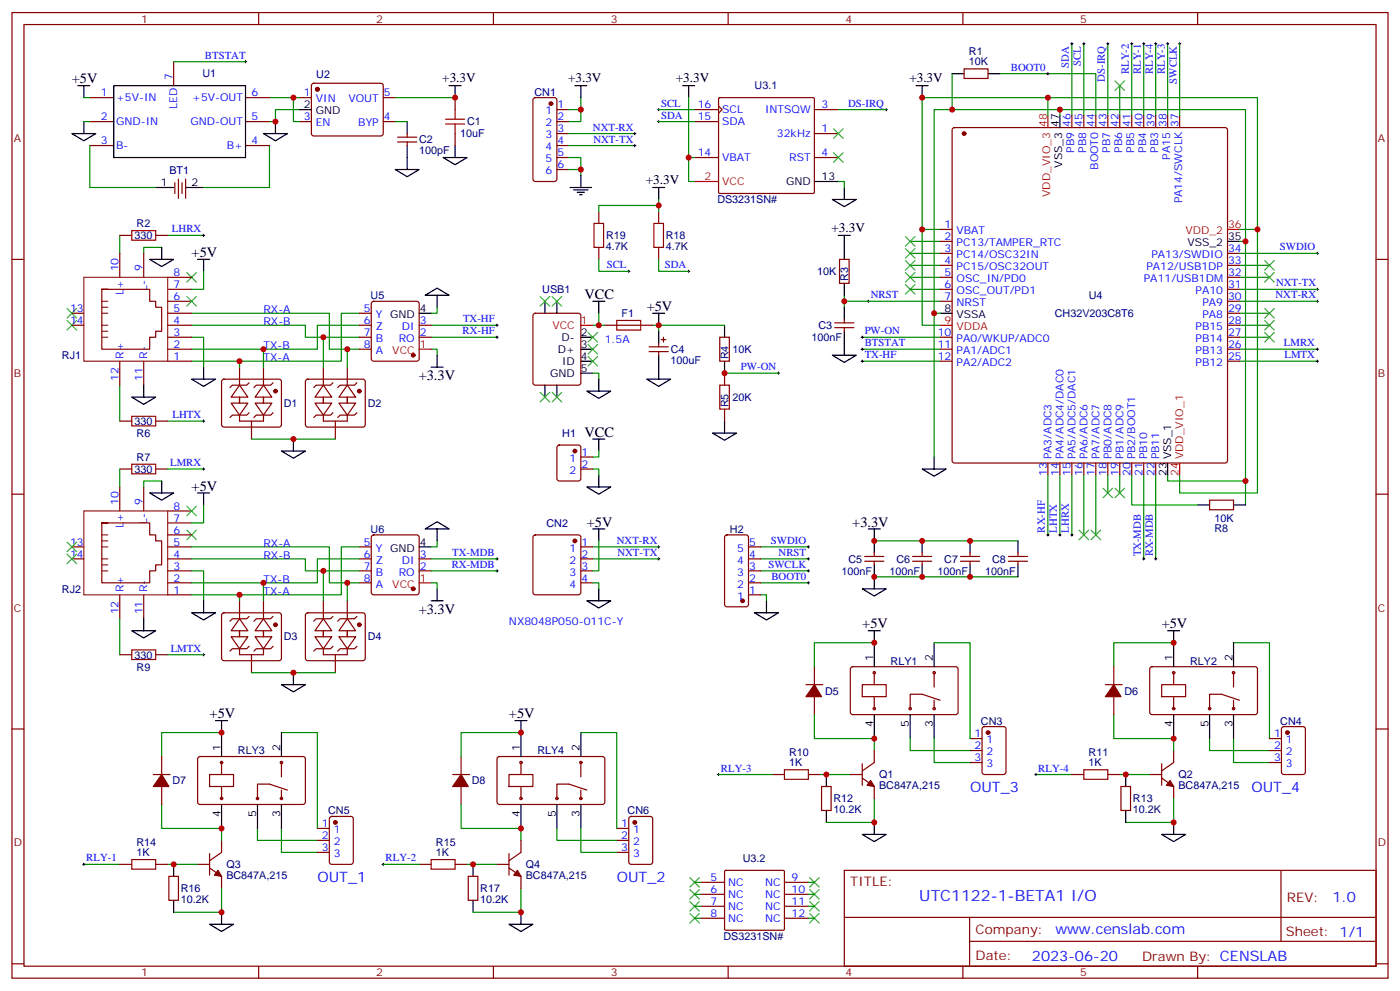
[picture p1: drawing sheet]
<svg xmlns="http://www.w3.org/2000/svg" width="412mm" height="292mm" viewBox="0 0 412 292" stroke-linecap="round" stroke-linejoin="round" font-family="sans-serif">
<g fill="none" stroke="#870000" stroke-width=".35">
<path d="M3.5 3.7h405.4v284.3h-405.4zM7.1 7.2h398.2v277.3h-398.2zM51.2 18.2v7M76.2 3.7v3.5M145.3 3.7v3.5M214.5 3.7v3.5M283.6 3.7v3.5M352.8 3.7v3.5M26.5 28.8h7M26.5 35.8h7M72.3 28.8h7.1M72.3 35.8h7.1"/>
<path d="M88.2 28.8h3.5M88.2 35.8h3.5M92 24.7l.4-.2h19.8l.5 .2 .2 .5-.1 14.4-.6 .4h-20l-.5-.7v-14.1zM112.9 28.8h3.5M112.9 35.8h3.5M119.9 39.3v1.1M134.1 28.8v3.5M134.1 39.3v3.6M157.2 29l.5-.2h5.6l.7 .4v23.5l-.4 .7h-5.9l-.7-.4v-23.5zM164 35.8h3.6M164 32.3h3.6M164 39.3h3.6"/>
<path d="M204.6 35.8h7.1M204.6 32.3h7.1M211.7 31.2l1 1.1-1 1M211.7 28.9l.3-.1h27.7l.2 .3-.1 27.7-.3 .2-27.7-.1-.1-.3zM239.9 32.3h7M239.9 39.3h7M280.7 37.8l.5-.2h79.7l.5 .2 .2 .5v97.3l-.2 .5-.5 .2h-79.7l-.5-.2-.2-.5v-97.3zM284 20.3h7v2.8h-7zM315.7 34v3.6M319.3 34v3.6M322.8 34v3.6M326.3 34v3.6"/>
<path d="M329.8 34v3.6M333.4 34v3.6M336.9 34v3.6M340.4 34v3.6M344 34v3.6M347.5 34v3.6M26.5 42.9h7M51.5 53.8v3.2M52.6 52.7v5.7M53.6 53.8v3.2M54.7 52.7v5.7M72.3 42.9h7.1"/>
<path d="M117.1 41.8h5.7M117.1 40.4h5.7M119.9 41.8v1.1M164 42.9h3.6M164 46.4h3.6M164 49.9h3.6M204.6 46.4h7.1M239.9 46.4h7M3.5 76.4h3.6M35.3 74.6v7.1M35.3 69.3h3.5M42.3 74.6v7.1"/>
<path d="M45.9 69.3h3.5M176.4 62.3v3.5M176.4 72.8v3.6M194 62.3v3.5M194 72.8v3.6M247.3 76.4h2.8v7h-2.8zM276.9 67.6h3.6M276.9 71.1h3.6M276.9 74.6h3.6M276.9 78.1h3.6M361.6 74.6h3.5M361.6 78.1h3.5"/>
<path d="M405.3 76.4h3.6M21.2 95.8h3.5M21.2 92.3h3.5M30 85.2v17.6h14.1v-3.5h1.8v-1.8h1.7v-7h-1.7v-1.8h-1.8v-3.5h-14.1h1.7M49.4 99.3h7M49.4 95.8h7M49.4 92.3h7M49.4 81.7h7M49.4 85.2h7M49.4 88.7h7M105.8 99.3h3.6M105.8 95.8h3.6"/>
<path d="M105.8 92.3h3.6M109.6 88.9l.5-.2h12.7l.5 .2 .2 .5v16.3l-.3 .5-.4 .2h-12.7l-.5-.3-.2-.4v-16.3zM123.5 99.3h3.5M123.5 95.8h3.5M157.2 92.5l.5-.2h12.7l.6 .4 .1 20-.5 .7h-12.9l-.7-.4v-20zM178.2 95.8h14.1M195.4 99.3v1.4M212 99.3h2.8v7.1h-2.8zM245.9 96.5h5.6M245.9 95.1h5.6M248.7 94v1.1M248.7 96.5v1"/>
<path d="M276.9 99.3h3.6M276.9 81.7h3.6M276.9 85.2h3.6M276.9 88.7h3.6M361.6 99.3h3.5M361.6 95.8h3.5M361.6 92.3h3.5M361.6 81.7h3.5M361.6 85.2h3.5M361.6 88.7h3.5M35.3 106.4v7M42.3 106.4v7"/>
<path d="M49.4 102.8h7M49.4 106.4h7M65.5 111.9l.5-.2h16.2l.5 .2 .2 .5v12.7l-.2 .5-.5 .2h-16.2l-.5-.3-.2-.4v-12.7zM68.1 118.7h4.9l-2.4 3.5zM70.6 113.4l2.4 3.5h-4.9zM70.6 108.1v5.3M70.6 116.9v1.8M75.1 118.7h5l-2.5 3.5zM77.6 113.4l2.5 3.5h-5zM77.6 108.1v5.3M77.6 116.9v1.8M90.2 111.9l.5-.2h16.2l.5 .2 .2 .5v12.7l-.2 .5-.5 .2h-16.2l-.5-.3-.2-.4v-12.7z"/>
<path d="M92.8 118.7h4.9l-2.5 3.5zM95.2 113.4l2.5 3.5h-4.9zM95.2 108.1v5.3M95.2 116.9v1.8M99.8 118.7h5l-2.5 3.5zM102.3 113.4l2.5 3.5h-5zM102.3 108.1v5.3M102.3 116.9v1.8M105.8 102.8h3.6M191.2 102.1h5.6M191.2 103.5h5.6M194 101.1v1"/>
<path d="M194 103.5v1.1M194.7 100h1.4M213.4 109.9v3.5M276.9 102.8h3.6M276.9 106.4h3.6M361.6 102.8h3.5M361.6 106.4h3.5M35.3 138.1h3.5M35.3 124h3.5M45.9 138.1h3.5M45.9 124h3.5M70.6 122.2v1.8"/>
<path d="M74.1 125.8v3.5M77.6 122.2v1.8M95.2 122.2v1.8M98.8 125.8v3.5M102.3 122.2v1.8M164.3 131.3l.4-.2h5.7l.6 .4 .1 9.4-.5 .7h-5.9l-.6-.4-.1-9.4zM171.1 138.1h3.5M171.1 134.6h3.5M213.4 120.5v3.5M308.7 136.3v3.6M312.2 136.3v3.6M315.7 136.3v3.6"/>
<path d="M319.3 136.3v3.6M322.8 136.3v3.6M326.3 136.3v3.6M329.8 136.3v3.6M333.4 136.3v3.6M336.9 136.3v3.6M340.4 136.3v3.6M3.5 145.5h3.6M30 154v17.6h14.1v-3.5h1.8v-1.8h1.7v-7h-1.7v-1.8h-1.8v-3.5h-14.1h1.7M35.3 143.4v7.1M42.3 143.4v7.1M49.4 150.5h7"/>
<path d="M49.4 154h7M49.4 157.5h7M109.6 157.7l.5-.2h12.7l.5 .2 .2 .5v16.2l-.3 .5-.4 .3h-12.7l-.5-.3-.2-.5v-16.2zM157.2 157.7l.5-.2h12.7l.5 .2 .2 .5v16.2l-.2 .5-.5 .3h-12.7l-.5-.3-.2-.5v-16.2zM213.7 157.7l.4-.2h5.7l.6 .4 .1 20.1-.5 .6-5.9 .1-.6-.5-.1-20zM356.3 147.3h7.1v2.8h-7.1zM405.3 145.5h3.6M21.2 161h3.5M21.2 164.6h3.5M35.3 175.2v7M42.3 175.2v7M49.4 161h7"/>
<path d="M49.4 175.2h7M49.4 171.6h7M49.4 168.1h7M49.4 164.6h7M70.6 176.9v5.3M77.6 176.9v5.3M95.2 176.9v5.3M102.3 176.9v5.3M105.8 161h3.6M105.8 171.6h3.6M105.8 168.1h3.6M105.8 164.6h3.6"/>
<path d="M123.5 168.1h3.5M123.5 164.6h3.5M171.1 161h3.5M171.1 171.6h3.5M171.1 168.1h3.5M171.1 164.6h3.5M220.5 161h3.5M220.5 175.2h3.5M220.5 171.6h3.5M220.5 168.1h3.5M220.5 164.6h3.5M254.7 165.3h5.6"/>
<path d="M254.7 163.9h5.6M257.5 162.8v1.1M257.5 165.3v1M268.8 165.3h5.7M268.8 163.9h5.7M271.6 162.8v1.1M271.6 165.3v1M282.9 165.3h5.7M282.9 163.9h5.7M285.8 162.8v1.1M285.8 165.3v1M297 165.3h5.7"/>
<path d="M297 163.9h5.7M299.9 162.8v1.1M299.9 165.3v1M35.3 192.8h3.5M45.9 192.8h3.5M65.5 180.7l.5-.3h16.2l.5 .3 .2 .5v12.7l-.2 .5-.5 .2h-16.2l-.5-.3-.2-.4v-12.7zM68.1 187.5h4.9l-2.4 3.5zM70.6 182.2l2.4 3.5h-4.9zM70.6 185.7v1.8M70.6 191v1.8M74.1 194.6v3.5M75.1 187.5h5l-2.5 3.5z"/>
<path d="M77.6 182.2l2.5 3.5h-5zM77.6 185.7v1.8M77.6 191v1.8M90.2 180.7l.5-.3h16.2l.5 .3 .2 .5v12.7l-.2 .5-.5 .2h-16.2l-.5-.3-.2-.4v-12.7zM92.8 187.5h4.9l-2.5 3.5zM95.2 182.2l2.5 3.5h-4.9zM95.2 185.7v1.8M95.2 191v1.8M98.8 194.6v3.5M99.8 187.5h5l-2.5 3.5zM102.3 182.2l2.5 3.5h-5zM102.3 185.7v1.8"/>
<path d="M102.3 191v1.8M239.9 196.3v5.3M250.7 196.5l.5-.2 30.6 .1 .4 .6v13l-.7 .4h-30.6l-.4-.7v-12.7zM257.5 198.1v3.5M275.2 198.1v4.2M328.1 196.3v5.3M338.9 196.5l.5-.2 30.6 .1 .4 .6v13l-.7 .4h-30.6l-.4-.7v-12.7zM345.7 198.1v3.5M363.4 198.1v4.2M3.5 214.7h3.6M237.4 201.6h5M239.9 205.1v5.3"/>
<path d="M254 201.6h7.1v3.5h-7.1zM257.5 205.1v3.6M275.2 206.2v2.5M276.9 206.2l-5.3-1.8h-3.5v4.3M285.8 217.5h3.5M289.5 214.2l.5-.2h5.6l.7 .4v13l-.4 .6-5.9 .1-.7-.5v-12.9zM325.6 201.6h5M328.1 205.1v5.3M342.2 201.6h7v3.5h-7zM345.7 205.1v3.6M363.4 206.2v2.5M365.1 206.2l-5.3-1.8h-3.5v4.3"/>
<path d="M373.9 217.5h3.6M377.7 214.2l.5-.2h5.6l.7 .4v13l-.4 .6-5.9 .1-.7-.5v-12.9zM405.3 214.7h3.6M45.2 228.1h4.9M47.6 222.8v5.3M47.6 231.6v5.3M58.4 223l.5-.2h30.6l.5 .7-.1 13-.6 .4-30.7-.1-.4-.6v-12.7zM61.7 228.1h7.1v3.5h-7.1zM65.3 224.5v3.6M65.3 231.6v3.5M82.9 224.5v4.3M82.9 232.7v2.4"/>
<path d="M84.7 232.7l-5.3-1.8h-3.6v4.2M133.3 228.1h5M135.8 222.8v5.3M135.8 231.6v5.3M146.6 223l.5-.2h30.6l.5 .7-.1 13-.7 .4-30.6-.1-.4-.6v-12.7zM149.9 228.1h7.1v3.5h-7.1zM153.5 224.5v3.6M153.5 231.6v3.5M171.1 224.5v4.3M171.1 232.7v2.4M172.9 232.7l-5.3-1.8h-3.6v4.2M227.5 228.1h3.6"/>
<path d="M238.1 228.1h3.6M242 231.6h2.8v7.1h-2.8zM250.5 228.1h3.5M254 229.1l3.5 2.5v3.5M254 224.9v6.3M257.5 221v3.5l-3.5 2.5M285.8 221h3.5M285.8 224.5h3.5M315.7 228.1h3.6M326.3 228.1h3.5M330.2 231.6h2.8v7.1h-2.8zM338.7 228.1h3.5"/>
<path d="M342.2 229.1l3.5 2.5v3.5M342.2 224.9v6.3M345.7 221v3.5l-3.5 2.5M373.9 221h3.6M373.9 224.5h3.6M35.3 254.5h3.5M45.9 254.5h3.5M49.7 258.1h2.9v7h-2.9zM58.2 254.5h3.5M61.7 255.6l3.6 2.5v3.5M61.7 251.4v6.3M65.3 247.5v3.5l-3.6 2.5"/>
<path d="M93.5 243.9h3.5M93.5 247.5h3.5M93.5 251h3.5M97.2 240.6l.5-.2h5.7l.6 .4 .1 13-.5 .7h-5.9l-.6-.4-.1-13zM123.5 254.5h3.5M134.1 254.5h3.5M137.9 258.1h2.9v7h-2.9zM146.4 254.5h3.5M149.9 255.6l3.6 2.5v3.5M149.9 251.4v6.3M153.5 247.5v3.5l-3.6 2.5M181.7 243.9h3.5"/>
<path d="M181.7 247.5h3.5M181.7 251h3.5M185.4 240.6l.5-.2h5.7l.6 .4 .1 13-.5 .7h-5.9l-.6-.4-.1-13zM206.4 259.8h7M213.5 256.5l.3-.2h17.1l.2 .3-.1 17.2-.3 .1h-17.1l-.2-.3zM231.1 259.8h7M248.7 256.3h156.6v28.2h-156.6zM377.3 256.3v20.9M206.4 263.3h7M206.4 266.9h7M206.4 270.4h7M231.1 263.3h7"/>
<path d="M231.1 266.9h7M231.1 270.4h7M248.7 270.1h156.5M285.6 277.2h119.6M285.6 270.1v14.2M3.5 283.8h3.6M76.2 284.5v3.5M145.3 284.5v3.5M214.5 284.5v3.5M283.6 284.5v3.5M352.8 284.5v3.5M405.3 283.8h3.6"/>
<circle cx="257.5" cy="198.1" r=".35"/>
<circle cx="275.2" cy="198.1" r=".35"/>
<circle cx="345.7" cy="198.1" r=".35"/>
<circle cx="363.4" cy="198.1" r=".35"/>
<circle cx="257.5" cy="208.7" r=".35"/>
<circle cx="268.1" cy="208.7" r=".35"/>
<circle cx="275.2" cy="208.7" r=".35"/>
<circle cx="345.7" cy="208.7" r=".35"/>
<circle cx="356.3" cy="208.7" r=".35"/>
<circle cx="363.4" cy="208.7" r=".35"/>
<circle cx="65.3" cy="235.1" r=".35"/>
<circle cx="65.3" cy="224.5" r=".35"/>
<circle cx="75.8" cy="235.1" r=".35"/>
<circle cx="82.9" cy="224.5" r=".35"/>
<circle cx="82.9" cy="235.1" r=".35"/>
<circle cx="153.5" cy="235.1" r=".35"/>
<circle cx="153.5" cy="224.5" r=".35"/>
<circle cx="164" cy="235.1" r=".35"/>
<circle cx="171.1" cy="224.5" r=".35"/>
<circle cx="171.1" cy="235.1" r=".35"/>
</g>
<g fill="none" stroke="#3c3" stroke-width=".35">
<path d="M245.5 37.9l2.9 2.8M248.4 37.9l-2.9 2.8M328.4 23.8l2.9 2.8M331.3 23.8l-2.9 2.8M245.5 45l2.9 2.8M248.4 45l-2.9 2.8M266.7 76.7l2.8 2.9M266.7 73.2l2.8 2.8M266.7 69.7l2.8 2.8M269.5 76.7l-2.8 2.9M269.5 73.2l-2.8 2.8M269.5 69.7l-2.8 2.8"/>
<path d="M372.5 76.7l2.9 2.9M375.4 76.7l-2.9 2.9M19.8 94.4l2.8 2.8M19.8 90.8l2.8 2.9M22.6 94.4l-2.8 2.8M22.6 90.8l-2.8 2.9M55 80.3l2.9 2.8M55 87.3l2.9 2.8M57.9 80.3l-2.9 2.8M57.9 87.3l-2.9 2.8M159.1 87.3l2.8 2.8M161.9 87.3l-2.8 2.8"/>
<path d="M162.6 87.3l2.9 2.8M165.5 87.3l-2.9 2.8M173.2 97.9l2.8 2.8M176 97.9l-2.8 2.8M266.7 80.3l2.8 2.8M266.7 83.8l2.8 2.8M269.5 80.3l-2.8 2.8M269.5 83.8l-2.8 2.8M372.5 90.8l2.9 2.9M372.5 80.3l2.9 2.8M372.5 94.4l2.9 2.8M372.5 97.9l2.9 2.8"/>
<path d="M375.4 90.8l-2.9 2.9M375.4 80.3l-2.9 2.8M375.4 94.4l-2.9 2.8M375.4 97.9l-2.9 2.8M159.1 115.5l2.8 2.9M161.9 115.5l-2.8 2.9M162.6 115.5l2.9 2.9M165.5 115.5l-2.9 2.9M173.2 101.4l2.8 2.8M173.2 105l2.8 2.8M176 101.4l-2.8 2.8M176 105l-2.8 2.8"/>
<path d="M19.8 159.6l2.8 2.9M22.6 159.6l-2.8 2.9M55 156.1l2.9 2.8M55 149l2.9 2.9M57.9 156.1l-2.9 2.8M57.9 149l-2.9 2.9M317.9 156.1l2.8 2.8M320.7 156.1l-2.8 2.8M321.4 156.1l2.8 2.8M324.2 156.1l-2.8 2.8M324.9 143.8l2.8 2.8M327.7 143.8l-2.8 2.8"/>
<path d="M328.4 143.8l2.9 2.8M331.3 143.8l-2.9 2.8M19.8 163.2l2.8 2.8M22.6 163.2l-2.8 2.8M203.2 258.4l2.8 2.8M206 258.4l-2.8 2.8M238.5 258.4l2.8 2.8M241.3 258.4l-2.8 2.8M203.2 261.9l2.8 2.9M203.2 265.5l2.8 2.8M203.2 269l2.8 2.8M206 269l-2.8 2.8"/>
<path d="M206 261.9l-2.8 2.9M206 265.5l-2.8 2.8M238.5 269l2.8 2.8M238.5 265.5l2.8 2.8M238.5 261.9l2.8 2.9M241.3 269l-2.8 2.8M241.3 265.5l-2.8 2.8M241.3 261.9l-2.8 2.9"/>
</g>
<g fill="none" stroke="#8c2424" stroke-width=".35">
<path d="M24.7 81.7h24.7v24.7h-24.7zM30 88.7h1.7M30 90.5h1.7M30 92.3h1.7M30 95.8h1.7M30 97.5h1.7M30 99.3h1.7M24.7 150.5h24.7v24.7h-24.7zM30 157.5h1.7M30 159.3h1.7M30 161h1.7M30 164.6h1.7"/>
<path d="M30 166.3h1.7M30 168.1h1.7"/>
</g>
<g fill="none" stroke="#008700" stroke-width=".35">
<path d="M51.2 18.2h21.1M315.7 12.9v21.1M319.3 12.9v21.1M326.3 12.9v21.1M333.4 12.9v21.1M336.9 12.9v21.1M340.4 12.9v21.1M344 12.9v21.1M347.5 12.9v21.1M24.7 28.8h1.8M24.7 35.8h1.8M79.4 28.8h7"/>
<path d="M88.2 32.3h-7.1v3.5h-1.7M88.2 28.8h-1.8v7h1.8M116.4 28.8h17.7M116.4 35.8h3.5M167.6 39.3h19.4M171.1 32.3v3.5h-3.5M171.1 28.8v3.5h-3.5M194 35.8h10.6M194 32.3h10.6M202.8 28.8v24.6h1.8M246.9 32.3h14.2M280.5 21.7v10.6"/>
<path d="M294.6 21.7h28.2v12.3M308.7 34v-5.2h-37.1v67h5.3M308.7 28.8h61.7v38.8h-5.3M312.2 34v-1.7h-37v60h1.7M312.2 32.3h54.7v38.8h-1.8M329.8 25.2v8.8M26.5 42.9v12.3h19.4M79.4 42.9v12.3h-19.4M167.6 46.4h3.5v5.3M167.6 49.9h3.5M167.6 42.9h19.4M194 58.7v3.6"/>
<path d="M202.8 46.4h1.8M246.9 53.4h1.8v1.8M35.3 69.3v5.3M47.6 72.8h-5.3v1.8M49.4 69.3h10.6M60 79.9v5.3h-3.6M176.4 76.4v3.5h8.8M194 76.4v3.5h8.8M194 60.5h-17.6v1.8M268.1 78.1h8.8M268.1 74.6h8.8M268.1 71.1h8.8"/>
<path d="M271.6 67.6h5.3M365.1 78.1h8.8M365.1 74.6h23M366.9 71.1v70.5h-22.9v-1.7M370.4 67.6v77.6h-22.9v-5.3M56.4 92.3h40.6v10.5h8.8M56.4 95.8h33.6v3.5h15.8M56.4 99.3h3.6v8.8M95.2 99.3v8.8M105.8 95.8h-12.3v7h-37.1M105.8 92.3h-5.3v14.1h-44.1M127 99.3h19.4"/>
<path d="M127 95.8h19.4M128.8 90.5v1.8h-1.8M174.6 95.8h3.6M176.4 92.3v3.5M192.3 95.8h1.7v1.7M194 95.8h19.4M248.7 87v3.5M248.7 88.7h28.2M254 99.3h22.9M268.1 81.7h8.8M268.1 85.2h8.8M275.2 92.3v42.3"/>
<path d="M365.1 99.3h8.8M365.1 95.8h8.8M365.1 81.7h8.8M365.1 92.3h8.8M365.1 88.7h23M365.1 85.2h23M35.3 113.4v10.6M70.6 106.4v1.7M77.6 102.8v5.3M102.3 102.8v5.3M127 102.8h1.8v1.8M174.6 109.9h1.8v1.8"/>
<path d="M213.4 109.9h15.9M254 106.4h22.9M254 102.8h22.9M365.1 106.4h23M365.1 102.8h23M35.3 138.1v5.3M49.4 138.1h10.6M49.4 124h10.6M74.1 129.3h24.7M174.6 138.1h1.8v1.8M176.4 132.8v1.8h-1.8M308.7 139.9v17.6"/>
<path d="M312.2 139.9v17.6M315.7 139.9v17.6M319.3 139.9v17.6M322.8 139.9v17.6M326.3 139.9v5.3M329.8 139.9v5.3M333.4 139.9v8.8h19.4M336.9 139.9v24.7M340.4 139.9v24.7M47.6 141.6h-5.3v1.8M60 148.7v5.3h-3.6M128.8 159.3v1.7h-1.8"/>
<path d="M176.4 159.3v8.8h-1.8M257.5 159.3h42.4M366.9 141.6v7.1M56.4 168.1h3.6v8.8M56.4 164.6h33.6v3.5h15.8M56.4 161h40.6v10.6h8.8M70.6 175.2v1.7M77.6 171.6v5.3M95.2 168.1v8.8M102.3 171.6v5.3M105.8 161h-5.3v14.2h-44.1M105.8 164.6h-12.3v7h-37.1"/>
<path d="M127 171.6h1.8v1.8M127 164.6h19.4M127 168.1h19.4M174.6 171.6h1.8v1.8M174.6 164.6h19.4M174.6 161h19.4M224 175.2h1.8v1.7M224 164.6h14.1M224 168.1h14.1M224 161h14.1M224 171.6h14.1M257.5 169.9h42.4"/>
<path d="M35.3 182.2v10.6M49.4 192.8h10.6M74.1 198.1h24.7M257.5 189.3h-17.6v7M275.2 189.3h10.6v28.2M345.7 189.3h-17.6v7M363.4 189.3h10.5v28.2M65.3 215.7h-17.7v7.1M82.9 215.7h10.6v28.2M153.5 215.7h-17.7v7.1M171.1 215.7h10.6v28.2M239.9 210.4v7.1h17.6v3.5"/>
<path d="M268.1 217.5v3.5h17.7M275.2 217.5v7h10.6M328.1 210.4v7.1h17.6v3.5M356.3 217.5v3.5h17.6M363.4 217.5v7h10.5M47.6 236.9v7h17.7v3.6M135.8 236.9v7h17.7v3.6M211.7 228.1h15.8M241.7 228.1h8.8M257.5 235.1v7.1h-14.1M305.2 228.1h10.5M329.8 228.1h8.9"/>
<path d="M345.7 235.1v7.1h-14.1M24.7 254.5h10.6M49.4 254.5h8.8M75.8 243.9v3.6h17.7M82.9 243.9v7.1h10.6M112.9 254.5h10.6M137.6 254.5h8.8M164 243.9v3.6h17.7M171.1 243.9v7.1h10.6M204.6 259.8h1.8M238.1 259.8h1.8M65.3 261.6v7h-14.1"/>
<path d="M153.5 261.6v7h-14.2M204.6 263.3h1.8M204.6 266.9h1.8M204.6 270.4h1.8M238.1 263.3h1.8M238.1 266.9h1.8M238.1 270.4h1.8"/>
</g>
<g fill="none" stroke="#a10000" stroke-width=".35">
<path d="M131.2 35.1h5.7M131.2 36.5h5.7M134.1 32.3v2.8M134.1 36.5v2.8M38.8 67.9h7.1v2.8h-7.1zM175 65.8h2.8v7h-2.8zM192.6 65.8h2.8v7h-2.8zM181.7 94.4h7v2.8h-7zM212 113.4h2.8v7.1h-2.8zM38.8 136.7h7.1v2.8h-7.1zM38.8 122.6h7.1v2.8h-7.1zM38.8 191.4h7.1v2.8h-7.1z"/>
<path d="M231.1 226.7h7v2.8h-7zM319.3 226.7h7v2.8h-7zM38.8 253.1h7.1v2.8h-7.1zM127 253.1h7.1v2.8h-7.1z"/>
</g>
<g fill="none" stroke="#000" stroke-width=".29">
<path d="M72 18.2h.7M72.3 17.8v.7M315.4 12.9h.7M315.7 12.5v.7M318.9 12.9h.7M319.3 12.5v.7M326 12.9h.7M326.3 12.5v.7M333 12.9h.7M333.4 12.5v.7M336.5 12.9h.8M336.9 12.5v.7"/>
<path d="M340.1 12.9h.7M340.4 12.5v.7M343.6 12.9h.7M344 12.5v.7M347.1 12.9h.7M347.5 12.5v.7M186.6 39.3h.7M187 39v.7M193.7 35.8h.7M193.7 32.3h.7M194 31.9v.7M194 35.5v.7"/>
<path d="M260.7 32.3h.7M261.1 31.9v.7M308.3 21.7h.7M308.7 21.3v.7M186.6 42.9h.7M187 42.5v.7M59.6 69.3h.7M60 69v.7M184.9 79.9h.7M185.2 79.6v.7M202.5 79.9h.7M202.8 79.6v.7"/>
<path d="M387.7 74.6h.7M388.1 74.3v.7M146 99.3h.8M146 95.8h.8M146.4 95.4v.7M146.4 99v.7M253.6 99.3h.8M254 99v.7M255.4 88.7h.7M255.8 88.4v.7M387.7 88.7h.7M387.7 85.2h.7"/>
<path d="M388.1 84.8v.7M388.1 88.4v.7M229 109.9h.7M229.3 109.5v.7M253.6 106.4h.8M253.6 102.8h.8M254 102.5v.7M254 106v.7M387.7 106.4h.7M387.7 102.8h.7M388.1 102.5v.7M388.1 106v.7"/>
<path d="M59.6 124h.7M59.6 138.1h.7M60 123.6v.8M60 137.8v.7M308.3 157.5h.7M308.7 157.2v.7M311.9 157.5h.7M312.2 157.2v.7M315.4 157.5h.7M315.7 157.2v.7M146 164.6h.8M146 168.1h.8"/>
<path d="M146.4 164.2v.7M146.4 167.7v.8M193.7 164.6h.7M193.7 161h.7M194 160.7v.7M194 164.2v.7M237.8 164.6h.7M237.8 168.1h.7M237.8 161h.7M237.8 171.6h.7M238.1 160.7v.7M238.1 164.2v.7"/>
<path d="M238.1 167.7v.8M238.1 171.3v.7M336.5 164.6h.8M336.9 164.2v.7M340.1 164.6h.7M340.4 164.2v.7M59.6 192.8h.7M60 192.4v.7M211.3 228.1h.7M211.7 227.7v.7M304.8 228.1h.7M305.2 227.7v.7"/>
<path d="M24.3 254.5h.7M24.7 254.2v.7M112.5 254.5h.7M112.9 254.2v.7"/>
</g>
<g fill="none" stroke="#000" stroke-width=".35">
<path d="M21.2 39.3h7l-3.5 2.2zM22.9 25.2h3.6M24.7 25.2v3.6M24.7 35.8v3.5M33.5 25.2h38.8v21.2h-38.8zM77.6 39.3h7.1l-3.6 2.2zM81.1 35.8v3.5M88.2 32.3h3.5M119.9 35.8v3.5M132.3 25.2h3.5M134.1 25.2v3.6M169.3 25.2h3.6"/>
<path d="M171.1 25.2v3.6M201.1 25.2h3.5M202.8 25.2v3.6M269.9 25.2h3.5M271.6 25.2v3.6M280.5 21.7h3.5M291 21.7h3.6M312.2 34v3.6M45.9 55.2h5.3M54.7 55.2h5.3M116.4 49.9h7.1l-3.6 2.1zM119.9 42.9v7"/>
<path d="M130.5 46.4h7.1l-3.5 2.1zM134.1 42.9v3.5M167.9 55.2h6.4M169 55.9h4.2M170 56.6h2.2M170.7 57.3h.7M171.1 51.7v3.5M192.3 55.2h3.5M194 55.2v3.5M239.9 53.4h7M245.2 58.7h7l-3.5 2.2zM248.7 55.2v3.5"/>
<path d="M44.1 76.4h7.1l-3.6 2.1zM47.6 72.8v3.6M58.2 76.4h3.5M60 76.4v3.5M246.9 69.3h3.6M248.7 69.3v7.1M361.6 71.1h3.5M123.5 92.3h3.5M125.2 87l3.6-2.2 3.5 2.2zM128.8 87v3.5M160.5 88.7v3.6M164 88.7v3.6"/>
<path d="M171.1 99.3h3.5M174.6 88.7h3.6M176.4 88.7v3.6M192.3 92.3h3.5M194 92.3v3.5M194 97.5v3.6M213.4 95.8v3.5M248.7 83.4v3.6M248.7 90.5v3.5M248.7 97.5v7.1M276.9 92.3h3.6M38.8 116.9h7.1l-3.6 2.2z"/>
<path d="M42.3 113.4v3.5M56.4 111.7h7.1l-3.5 2.1zM60 108.1v3.6M127 108.1h3.5M128.8 104.6v3.5M160.5 113.4v3.5M164 113.4v3.5M171.1 102.8h3.5M171.1 106.4h3.5M171.1 109.9h3.5M172.9 115.2h7l-3.5 2.1zM176.4 111.7v3.5"/>
<path d="M190.5 111.7h7.1l-3.6 2.1zM194 104.6v7.1M213.4 106.4v3.5M245.2 104.6h7l-3.5 2.1zM82.9 132.8h7.1l-3.6 2.1zM86.4 129.3v3.5M174.6 129.3h3.6M176.4 129.3v3.5M176.4 139.9v3.5M209.9 127.5h7.1l-3.6 2.1zM213.4 124v3.5M271.6 138.1h7.1l-3.5 2.1z"/>
<path d="M275.2 134.6v3.5M344 136.3v3.6M44.1 145.2h7.1l-3.6 2.1zM47.6 141.6v3.6M58.2 145.2h3.5M60 145.2v3.5M125.2 155.8l3.6-2.2 3.5 2.2zM128.8 155.8v3.5M172.9 143.4h7l-3.5 2.1zM174.6 155.8h3.6M176.4 155.8v3.5M255.8 155.8h3.5"/>
<path d="M257.5 155.8v7M271.6 159.3v3.5M285.8 159.3v3.5M299.9 159.3v3.5M352.8 148.7h3.5M363.4 148.7h3.5M60 176.9v3.5M123.5 161h3.5M127 176.9h3.5M128.8 173.4v3.5M172.9 176.9h7l-3.5 2.1zM176.4 173.4v3.5"/>
<path d="M225.8 176.9v3.5M254 173.4h7.1l-3.6 2.1zM257.5 166.3v7.1M271.6 166.3v3.6M285.8 166.3v3.6M299.9 166.3v3.6M38.8 185.7h7.1l-3.6 2.2zM42.3 182.2v3.5M56.4 180.4h7.1l-3.5 2.2zM86.4 198.1v3.5M222.2 180.4h7.1l-3.5 2.2zM255.8 185.7h3.5"/>
<path d="M257.5 185.7v10.6M275.2 189.3v7M344 185.7h3.5M345.7 185.7v10.6M363.4 189.3v7M63.5 212.2h3.5M65.3 212.2v10.6M82.9 201.6h7.1l-3.6 2.1zM82.9 215.7v7.1M151.7 212.2h3.5M153.5 212.2v10.6M171.1 215.7v7.1"/>
<path d="M257.5 210.4v7.1M268.1 210.4v7.1M275.2 210.4v7.1M345.7 210.4v7.1M356.3 210.4v7.1M363.4 210.4v7.1M65.3 236.9v7M75.8 236.9v7M82.9 236.9v7M153.5 236.9v7M164 236.9v7M171.1 236.9v7"/>
<path d="M243.4 228.1v3.5M243.4 238.7v3.5M331.6 228.1v3.5M331.6 238.7v3.5M51.2 254.5v3.6M139.3 254.5v3.6M254 245.7h7.1l-3.6 2.1zM257.5 242.2v3.5M342.2 245.7h7l-3.5 2.1zM345.7 242.2v3.5M51.2 265.1v3.5M61.7 272.2h7.1l-3.5 2.1z"/>
<path d="M65.3 268.6v3.6M139.3 265.1v3.5M149.9 272.2h7.1l-3.5 2.1zM153.5 268.6v3.6"/>
</g>
<g fill="#870000" stroke="#870000" stroke-width=".35">
<path d="M64.2 256.3l1.1 1.8-2.2-.4z"/>
<path d="M47.6 228.1l2.1 3.5h-4.5z"/>
<path d="M135.8 228.1l2.1 3.5h-4.6z"/>
<path d="M152.4 256.3l1.1 1.8-2.2-.4z"/>
<path d="M344.7 229.8l1 1.8-2.1-.4z"/>
<path d="M328.1 201.6l2.1 3.5h-4.6z"/>
<path d="M239.9 201.6l2.1 3.5h-4.6z"/>
<path d="M256.5 229.8l1 1.8-2.1-.4z"/>
<circle cx="121.7" cy="173.4" r=".53"/>
<circle cx="121.7" cy="104.6" r=".53"/>
<circle cx="98.8" cy="242.2" r=".53"/>
<circle cx="187" cy="242.2" r=".53"/>
<circle cx="379.2" cy="215.7" r=".53"/>
<circle cx="291" cy="215.7" r=".53"/>
<circle cx="284" cy="39.3" r=".53"/>
<circle cx="169.3" cy="159.3" r=".53"/>
<circle cx="105.8" cy="184" r=".53"/>
<circle cx="81.1" cy="184" r=".53"/>
<circle cx="105.8" cy="115.2" r=".53"/>
<circle cx="81.1" cy="115.2" r=".53"/>
<circle cx="93.5" cy="26.3" r=".53"/>
<circle cx="218.7" cy="176.9" r=".53"/>
<circle cx="162.3" cy="30.5" r=".53"/>
<circle cx="169.3" cy="132.8" r=".53"/>
</g>
<path d="M308.7 34v3.6M204.6 53.4h7.1M361.6 67.6h3.5M171.1 95.8h3.5M276.9 95.8h3.6M123.5 102.8h3.5M347.5 136.3v3.6M123.5 171.6h3.5" fill="none" stroke="#f00" stroke-width=".35"/>
<g fill="none" stroke="#800000" stroke-width=".35">
<path d="M73.4 112.7l-.7 .7h-4.3l-.7 .7M80.4 112.7l-.7 .7h-4.2l-.7 .7M98.1 112.7l-.7 .7h-4.3l-.7 .7M105.1 112.7l-.7 .7h-4.2l-.7 .7M70.6 124h7M73.4 121.5l-.7 .7h-4.3l-.7 .7M74.1 124v1.8M80.4 121.5l-.7 .7h-4.2l-.7 .7M95.2 124h7.1M98.1 121.5l-.7 .7h-4.3l-.7 .7M98.8 124v1.8M105.1 121.5l-.7 .7h-4.2l-.7 .7"/>
<path d="M70.6 192.8h7M73.4 190.3l-.7 .7h-4.3l-.7 .7M73.4 181.5l-.7 .7h-4.3l-.7 .7M74.1 192.8v1.8M80.4 190.3l-.7 .7h-4.2l-.7 .7M80.4 181.5l-.7 .7h-4.2l-.7 .7M95.2 192.8h7.1M98.1 190.3l-.7 .7h-4.3l-.7 .7M98.1 181.5l-.7 .7h-4.3l-.7 .7M98.8 192.8v1.8M105.1 190.3l-.7 .7h-4.2l-.7 .7M105.1 181.5l-.7 .7h-4.2l-.7 .7"/>
</g>
<g fill="#c00">
<circle cx="51.2" cy="254.5" r=".88"/>
<circle cx="65.3" cy="243.9" r=".88"/>
<circle cx="65.3" cy="215.7" r=".88"/>
<circle cx="153.5" cy="215.7" r=".88"/>
<circle cx="153.5" cy="243.9" r=".88"/>
<circle cx="139.3" cy="254.5" r=".88"/>
<circle cx="331.6" cy="228.1" r=".88"/>
<circle cx="345.7" cy="217.5" r=".88"/>
<circle cx="345.7" cy="189.3" r=".88"/>
<circle cx="257.5" cy="189.3" r=".88"/>
<circle cx="257.5" cy="217.5" r=".88"/>
<circle cx="243.4" cy="228.1" r=".88"/>
<circle cx="271.6" cy="67.6" r=".88"/>
<circle cx="366.9" cy="141.6" r=".88"/>
<circle cx="366.9" cy="71.1" r=".88"/>
<circle cx="271.6" cy="28.8" r=".88"/>
<circle cx="312.2" cy="32.3" r=".88"/>
<circle cx="308.7" cy="28.8" r=".88"/>
<circle cx="370.4" cy="67.6" r=".88"/>
<circle cx="275.2" cy="92.3" r=".88"/>
<circle cx="248.7" cy="88.7" r=".88"/>
<circle cx="285.8" cy="159.3" r=".88"/>
<circle cx="271.6" cy="159.3" r=".88"/>
<circle cx="285.8" cy="169.9" r=".88"/>
<circle cx="271.6" cy="169.9" r=".88"/>
<circle cx="257.5" cy="169.9" r=".88"/>
<circle cx="194" cy="95.8" r=".88"/>
<circle cx="257.5" cy="159.3" r=".88"/>
<circle cx="213.4" cy="109.9" r=".88"/>
<circle cx="95.3" cy="168.1" r=".88"/>
<circle cx="102.3" cy="171.6" r=".88"/>
<circle cx="86.4" cy="198.1" r=".88"/>
<circle cx="345.7" cy="242.2" r=".88"/>
<circle cx="257.5" cy="242.2" r=".88"/>
<circle cx="153.5" cy="268.6" r=".88"/>
<circle cx="65.3" cy="268.6" r=".88"/>
<circle cx="95.3" cy="99.3" r=".88"/>
<circle cx="102.3" cy="102.8" r=".88"/>
<circle cx="86.4" cy="129.3" r=".88"/>
<circle cx="81.1" cy="35.8" r=".88"/>
<circle cx="86.4" cy="28.8" r=".88"/>
<circle cx="134.1" cy="28.8" r=".88"/>
<circle cx="70.6" cy="175.2" r=".88"/>
<circle cx="77.6" cy="171.6" r=".88"/>
<circle cx="77.6" cy="102.8" r=".88"/>
<circle cx="70.6" cy="106.4" r=".88"/>
<circle cx="171.1" cy="32.3" r=".88"/>
<circle cx="171.1" cy="49.9" r=".88"/>
<circle cx="176.4" cy="95.8" r=".88"/>
<circle cx="280.5" cy="32.3" r=".88"/>
<circle cx="202.8" cy="46.4" r=".88"/>
<circle cx="194" cy="60.5" r=".88"/>
</g>
<text font-size="4.6" fill="#00f" x="270.8" y="265.3">UTC1122-1-BETA1 I/O</text>
<g font-size="4.2">
<text x="21.2" y="24.5">+5V</text>
<text x="56.4" y="75.7">+5V</text>
<text x="172.2" y="88">VCC</text>
<text x="190.5" y="91.5">+5V</text>
<text x="123.3" y="112">+3.3V</text>
<text x="172.2" y="128.6">VCC</text>
<text x="56.4" y="144.5">+5V</text>
<text x="172.9" y="155">+5V</text>
<text x="251.1" y="155">+3.3V</text>
<text x="123.3" y="180.8">+3.3V</text>
<text x="254" y="185">+5V</text>
<text x="342.2" y="185">+5V</text>
<text x="61.7" y="211.5">+5V</text>
<text x="149.9" y="211.5">+5V</text>
</g>
<g font-size="4.2" fill="#00f">
<text x="285.8" y="233.4">OUT_3</text>
<text x="368.7" y="233.4">OUT_4</text>
<text x="93.5" y="259.8">OUT_1</text>
<text x="181.7" y="259.8">OUT_2</text>
<text x="392.5" y="265.6">1.0</text>
<text x="310.9" y="275.1">www.censlab.com</text>
<text x="304" y="282.9">2023-06-20</text>
</g>
<g font-size="3.9">
<text x="130.3" y="24.1">+3.3V</text>
<text x="167.3" y="24.1">+3.3V</text>
<text x="199.1" y="24.1">+3.3V</text>
<text x="267.9" y="24.1">+3.3V</text>
<text x="190.3" y="54.1">+3.3V</text>
<text x="244.9" y="68.2">+3.3V</text>
</g>
<g font-size="3.9" fill="#800">
<text x="250.5" y="260.9">TITLE:</text>
<text x="379.1" y="265.6">REV:</text>
<text x="287.4" y="275.1">Company:</text>
<text x="378.7" y="275.7">Sheet: 1/1</text>
<text x="287.4" y="282.8">Date:</text>
<text x="336.4" y="282.8">Drawn By: CENSLAB</text>
</g>
<g font-size="3.2" fill="#800">
<text x="41.6" y="6.7">1</text>
<text x="110.8" y="6.7">2</text>
<text x="179.9" y="6.7">3</text>
<text x="249.1" y="6.7">4</text>
<text x="318.2" y="6.7">5</text>
<text x="4.1" y="41.8">A</text>
<text x="405.9" y="41.8">A</text>
<text x="4.1" y="110.9">B</text>
<text x="405.9" y="110.9">B</text>
<text x="4.1" y="180.1">C</text>
<text x="405.9" y="180.1">C</text>
<text x="4.1" y="249.2">D</text>
<text x="405.9" y="249.2">D</text>
<text x="41.6" y="287.5">1</text>
<text x="110.8" y="287.5">2</text>
<text x="179.9" y="287.5">3</text>
<text x="249.1" y="287.5">4</text>
<text x="318.2" y="287.5">5</text>
</g>
<g font-size="3.2" fill="#00f">
<text x="60.4" y="17.3">BTSTAT</text>
<text x="50.8" y="23.5" transform="rotate(-90 50.8 23.5)">7</text>
<text x="297.8" y="20.8">BOOT0</text>
<text x="314.9" y="19.9" transform="rotate(-90 314.9 19.9)">SDA</text>
<text x="318.4" y="19.4" transform="rotate(-90 318.4 19.4)">SCL</text>
<text x="332.5" y="21.8" transform="rotate(-90 332.5 21.8)">RLY-2</text>
<text x="336" y="21.8" transform="rotate(-90 336 21.8)">RLY-1</text>
<text x="339.5" y="21.8" transform="rotate(-90 339.5 21.8)">RLY-4</text>
<text x="343.1" y="21.8" transform="rotate(-90 343.1 21.8)">RLY-3</text>
<text x="29.7" y="28.4">1</text>
<text x="34.2" y="29.8">+5V-IN</text>
<text x="56.6" y="29.8">+5V-OUT</text>
<text x="74.1" y="28.4">6</text>
<text x="89.5" y="28.4">1</text>
<text x="113.1" y="28.4">5</text>
<text x="325.4" y="24.1" transform="rotate(-90 325.4 24.1)">DS-IRQ</text>
<text x="346.6" y="24.6" transform="rotate(-90 346.6 24.6)">SWCLK</text>
<text x="29.7" y="35.5">2</text>
<text x="52.2" y="32.1" transform="rotate(-90 52.2 32.1)">LED</text>
<text x="74.1" y="35.5">5</text>
<text x="89.5" y="35.5">3</text>
<text x="93" y="30.2">VIN</text>
<text x="102.6" y="30.2">VOUT</text>
<text x="113.1" y="35.5">4</text>
<text x="160.7" y="33.7">1</text>
<text x="164.2" y="31.9">1</text>
<text x="164.2" y="35.5">2</text>
<text x="194.7" y="34.9">SDA</text>
<text x="194.7" y="31.4">SCL</text>
<text x="205.5" y="35.5">15</text>
<text x="205.5" y="31.9">16</text>
<text x="212.7" y="33.3">SCL</text>
<text x="225.4" y="33.3">INTSQW</text>
<text x="242" y="31.9">3</text>
<text x="249.8" y="31.4">DS-IRQ</text>
<text x="34.2" y="36.9">GND-IN</text>
<text x="56.1" y="36.9">GND-OUT</text>
<text x="93" y="37.2">EN</text>
<text x="105.5" y="37.2">BYP</text>
<text x="160.7" y="37.2">2</text>
<text x="160.7" y="40.7">3</text>
<text x="164.2" y="39">3</text>
<text x="174.6" y="38.5">NXT-RX</text>
<text x="174.8" y="42">NXT-TX</text>
<text x="212.7" y="36.9">SDA</text>
<text x="228.9" y="40.4">32kHz</text>
<text x="242" y="39">1</text>
<text x="315.4" y="37.4" transform="rotate(-90 315.4 37.4)">46</text>
<text x="318.9" y="37.4" transform="rotate(-90 318.9 37.4)">45</text>
<text x="322.4" y="37.4" transform="rotate(-90 322.4 37.4)">44</text>
<text x="326" y="37.4" transform="rotate(-90 326 37.4)">43</text>
<text x="329.5" y="37.4" transform="rotate(-90 329.5 37.4)">42</text>
<text x="333" y="37.4" transform="rotate(-90 333 37.4)">41</text>
<text x="336.5" y="37.4" transform="rotate(-90 336.5 37.4)">40</text>
<text x="340.1" y="37.4" transform="rotate(-90 340.1 37.4)">39</text>
<text x="343.6" y="37.4" transform="rotate(-90 343.6 37.4)">38</text>
<text x="347.1" y="37.4" transform="rotate(-90 347.1 37.4)">37</text>
<text x="29.7" y="42.5">3</text>
<text x="34.2" y="43.9">B-</text>
<text x="66.8" y="43.9">B+</text>
<text x="74.1" y="42.5">4</text>
<text x="160.7" y="44.3">4</text>
<text x="160.7" y="47.8">5</text>
<text x="164.2" y="42.5">4</text>
<text x="164.2" y="46">5</text>
<text x="205.5" y="46">14</text>
<text x="212.7" y="47.4">VBAT</text>
<text x="232.5" y="47.4">RST</text>
<text x="242" y="46">4</text>
<text x="316.4" y="45" transform="rotate(-90 316.4 45)">PB9</text>
<text x="320" y="45" transform="rotate(-90 320 45)">PB8</text>
<text x="327" y="45" transform="rotate(-90 327 45)">PB7</text>
<text x="330.6" y="45" transform="rotate(-90 330.6 45)">PB6</text>
<text x="334.1" y="45" transform="rotate(-90 334.1 45)">PB5</text>
<text x="337.6" y="45" transform="rotate(-90 337.6 45)">PB4</text>
<text x="341.1" y="45" transform="rotate(-90 341.1 45)">PB3</text>
<text x="344.7" y="47" transform="rotate(-90 344.7 47)">PA15</text>
<text x="160.7" y="51.3">6</text>
<text x="164.2" y="49.6">6</text>
<text x="323.5" y="50" transform="rotate(-90 323.5 50)">BOOT0</text>
<text x="348.2" y="59.9" transform="rotate(-90 348.2 59.9)">PA14/SWCLK</text>
<text x="50.7" y="68.4">LHRX</text>
<text x="278.3" y="67.2">1</text>
<text x="278.3" y="70.7">2</text>
<text x="281.8" y="69">VBAT</text>
<text x="278.3" y="74.3">3</text>
<text x="278.3" y="77.8">4</text>
<text x="281.8" y="72.5">PC13/TAMPER_RTC</text>
<text x="281.8" y="76">PC14/OSC32IN</text>
<text x="339.2" y="76">PA13/SWDIO</text>
<text x="361.8" y="74.3">34</text>
<text x="361.8" y="77.8">33</text>
<text x="377" y="73.7">SWDIO</text>
<text x="34.9" y="79.9" transform="rotate(-90 34.9 79.9)">10</text>
<text x="42" y="79.9" transform="rotate(-90 42 79.9)">9</text>
<text x="51.2" y="81.3">8</text>
<text x="178.7" y="79">SCL</text>
<text x="195.8" y="79">SDA</text>
<text x="278.3" y="81.3">5</text>
<text x="281.8" y="79.6">PC15/OSC32OUT</text>
<text x="281.8" y="83.1">OSC_IN/PD0</text>
<text x="336.9" y="83.1">PA11/USB1DM</text>
<text x="337.7" y="79.6">PA12/USB1DP</text>
<text x="361.8" y="81.3">32</text>
<text x="36.3" y="86.7" transform="rotate(-90 36.3 86.7)">L+</text>
<text x="43.4" y="85.6" transform="rotate(-90 43.4 85.6)">L-</text>
<text x="51.2" y="84.8">7</text>
<text x="51.2" y="88.4">6</text>
<text x="256.5" y="87.8">NRST</text>
<text x="278.3" y="84.8">6</text>
<text x="278.3" y="88.4">7</text>
<text x="281.8" y="86.6">OSC_OUT/PD1</text>
<text x="352.2" y="86.6">PA10</text>
<text x="361.8" y="84.8">31</text>
<text x="361.8" y="88.4">30</text>
<text x="375.7" y="87.8">NXT-RX</text>
<text x="375.9" y="84.3">NXT-TX</text>
<text x="20.7" y="91.9">13</text>
<text x="20.7" y="95.4">14</text>
<text x="51.2" y="95.4">4</text>
<text x="51.2" y="91.9">5</text>
<text x="77.6" y="95.8">RX-B</text>
<text x="77.6" y="92.3">RX-A</text>
<text x="107.2" y="91.9">5</text>
<text x="107.2" y="95.4">6</text>
<text x="110.7" y="93.7">Y</text>
<text x="123.6" y="95.4">3</text>
<text x="136.4" y="94.9">TX-HF</text>
<text x="281.8" y="90.1">NRST</text>
<text x="354.2" y="90.1">PA9</text>
<text x="354.2" y="93.7">PA8</text>
<text x="361.8" y="91.9">29</text>
<text x="361.8" y="95.4">28</text>
<text x="51.2" y="99">3</text>
<text x="107.2" y="99">7</text>
<text x="110.7" y="97.2">Z</text>
<text x="110.7" y="100.7">B</text>
<text x="117.5" y="100.7">RO</text>
<text x="118.4" y="97.2">DI</text>
<text x="123.6" y="99">2</text>
<text x="136.2" y="98.4">RX-HF</text>
<text x="178.2" y="101.1">1.5A</text>
<text x="254.7" y="98.4">PW-ON</text>
<text x="254.7" y="102">BTSTAT</text>
<text x="276.2" y="99">10</text>
<text x="281.8" y="100.7">PA0/WKUP/ADC0</text>
<text x="352.2" y="97.2">PB15</text>
<text x="352.2" y="100.7">PB14</text>
<text x="361.8" y="99">27</text>
<text x="378.2" y="102">LMRX</text>
<text x="36.3" y="105.7" transform="rotate(-90 36.3 105.7)">R+</text>
<text x="43.4" y="105.7" transform="rotate(-90 43.4 105.7)">R-</text>
<text x="51.2" y="106">1</text>
<text x="51.2" y="102.5">2</text>
<text x="77.6" y="106.4">TX-A</text>
<text x="77.6" y="102.8">TX-B</text>
<text x="107.2" y="102.5">8</text>
<text x="110.7" y="104.2">A</text>
<text x="254.7" y="105.5">TX-HF</text>
<text x="276.2" y="102.5">11</text>
<text x="276.2" y="106">12</text>
<text x="281.8" y="104.2">PA1/ADC1</text>
<text x="281.8" y="107.8">PA2/ADC2</text>
<text x="352.2" y="104.2">PB13</text>
<text x="352.2" y="107.8">PB12</text>
<text x="361.8" y="102.5">26</text>
<text x="361.8" y="106">25</text>
<text x="378.4" y="105.5">LMTX</text>
<text x="34.9" y="112.2" transform="rotate(-90 34.9 112.2)">12</text>
<text x="42" y="112.2" transform="rotate(-90 42 112.2)">11</text>
<text x="218.2" y="109">PW-ON</text>
<text x="50.8" y="123.1">LHTX</text>
<text x="50.1" y="137.2">LMRX</text>
<text x="167.8" y="136">1</text>
<text x="171.3" y="134.2">1</text>
<text x="171.3" y="137.8">2</text>
<text x="309.7" y="135.3" transform="rotate(-90 309.7 135.3)">PA3/ADC3</text>
<text x="313.3" y="135.3" transform="rotate(-90 313.3 135.3)">PA4/ADC4/DAC0</text>
<text x="316.8" y="135.3" transform="rotate(-90 316.8 135.3)">PA5/ADC5/DAC1</text>
<text x="320.3" y="135.3" transform="rotate(-90 320.3 135.3)">PA6/ADC6</text>
<text x="323.8" y="135.3" transform="rotate(-90 323.8 135.3)">PA7/ADC7</text>
<text x="327.4" y="135.3" transform="rotate(-90 327.4 135.3)">PB0/ADC8</text>
<text x="330.9" y="135.3" transform="rotate(-90 330.9 135.3)">PB1/ADC9</text>
<text x="334.4" y="135.3" transform="rotate(-90 334.4 135.3)">PB2/BOOT1</text>
<text x="338" y="135.3" transform="rotate(-90 338 135.3)">PB10</text>
<text x="341.5" y="135.3" transform="rotate(-90 341.5 135.3)">PB11</text>
<text x="167.8" y="139.5">2</text>
<text x="308.3" y="140.2" transform="rotate(-90 308.3 140.2)">13</text>
<text x="311.9" y="140.2" transform="rotate(-90 311.9 140.2)">14</text>
<text x="315.4" y="140.2" transform="rotate(-90 315.4 140.2)">15</text>
<text x="318.9" y="140.2" transform="rotate(-90 318.9 140.2)">16</text>
<text x="322.4" y="140.2" transform="rotate(-90 322.4 140.2)">17</text>
<text x="326" y="140.2" transform="rotate(-90 326 140.2)">18</text>
<text x="329.5" y="140.2" transform="rotate(-90 329.5 140.2)">19</text>
<text x="333" y="140.2" transform="rotate(-90 333 140.2)">20</text>
<text x="336.5" y="140.2" transform="rotate(-90 336.5 140.2)">21</text>
<text x="340.1" y="140.2" transform="rotate(-90 340.1 140.2)">22</text>
<text x="34.9" y="148.7" transform="rotate(-90 34.9 148.7)">10</text>
<text x="42" y="148.7" transform="rotate(-90 42 148.7)">9</text>
<text x="36.3" y="155.5" transform="rotate(-90 36.3 155.5)">L+</text>
<text x="43.4" y="154.4" transform="rotate(-90 43.4 154.4)">L-</text>
<text x="51.2" y="150.1">8</text>
<text x="51.2" y="153.6">7</text>
<text x="20.7" y="160.7">13</text>
<text x="51.2" y="160.7">5</text>
<text x="51.2" y="157.2">6</text>
<text x="77.6" y="161">RX-A</text>
<text x="107.2" y="160.7">5</text>
<text x="171.3" y="160.7">1</text>
<text x="181.7" y="160.2">NXT-RX</text>
<text x="220.7" y="160.7">5</text>
<text x="227.1" y="160.2">SWDIO</text>
<text x="307.8" y="156.8" transform="rotate(-90 307.8 156.8)">RX-HF</text>
<text x="311.3" y="156.8" transform="rotate(-90 311.3 156.8)">LHTX</text>
<text x="314.9" y="156.8" transform="rotate(-90 314.9 156.8)">LHRX</text>
<text x="20.7" y="164.2">14</text>
<text x="51.2" y="167.7">3</text>
<text x="51.2" y="164.2">4</text>
<text x="77.6" y="164.6">RX-B</text>
<text x="107.2" y="164.2">6</text>
<text x="107.2" y="167.7">7</text>
<text x="110.7" y="162.5">Y</text>
<text x="110.7" y="166">Z</text>
<text x="118.4" y="166">DI</text>
<text x="123.6" y="167.7">2</text>
<text x="123.6" y="164.2">3</text>
<text x="133.1" y="167.2">RX-MDB</text>
<text x="133.2" y="163.7">TX-MDB</text>
<text x="167.8" y="162.5">1</text>
<text x="167.8" y="166">2</text>
<text x="171.3" y="164.2">2</text>
<text x="171.3" y="167.7">3</text>
<text x="181.9" y="163.7">NXT-TX</text>
<text x="217.2" y="166">4</text>
<text x="217.2" y="162.5">5</text>
<text x="220.7" y="167.7">3</text>
<text x="220.7" y="164.2">4</text>
<text x="226.4" y="167.2">SWCLK</text>
<text x="229.3" y="163.7">NRST</text>
<text x="336" y="163.9" transform="rotate(-90 336 163.9)">TX-MDB</text>
<text x="339.6" y="163.9" transform="rotate(-90 339.6 163.9)">RX-MDB</text>
<text x="51.2" y="171.3">2</text>
<text x="77.6" y="171.6">TX-B</text>
<text x="107.2" y="171.3">8</text>
<text x="110.7" y="169.5">B</text>
<text x="110.7" y="173">A</text>
<text x="117.5" y="169.5">RO</text>
<text x="167.8" y="169.5">3</text>
<text x="167.8" y="173">4</text>
<text x="171.3" y="171.3">4</text>
<text x="217.2" y="173">2</text>
<text x="217.2" y="169.5">3</text>
<text x="220.7" y="171.3">2</text>
<text x="227.2" y="170.8">BOOT0</text>
<text x="36.3" y="174.4" transform="rotate(-90 36.3 174.4)">R+</text>
<text x="43.4" y="174.4" transform="rotate(-90 43.4 174.4)">R-</text>
<text x="51.2" y="174.8">1</text>
<text x="77.6" y="175.2">TX-A</text>
<text x="217.2" y="176.6">1</text>
<text x="220.7" y="174.8">1</text>
<text x="34.9" y="181" transform="rotate(-90 34.9 181)">12</text>
<text x="42" y="181" transform="rotate(-90 42 181)">11</text>
<text x="149.9" y="184">NX8048P050-011C-Y</text>
<text x="50.3" y="191.9">LMTX</text>
<text x="287.1" y="217.1">1</text>
<text x="287.1" y="220.7">2</text>
<text x="290.6" y="218.9">1</text>
<text x="375.3" y="217.1">1</text>
<text x="375.3" y="220.7">2</text>
<text x="378.8" y="218.9">1</text>
<text x="212.4" y="227.2">RLY-3</text>
<text x="287.1" y="224.2">3</text>
<text x="290.6" y="222.4">2</text>
<text x="290.6" y="226">3</text>
<text x="305.9" y="227.2">RLY-4</text>
<text x="375.3" y="224.2">3</text>
<text x="378.8" y="222.4">2</text>
<text x="378.8" y="226">3</text>
<text x="94.8" y="243.6">1</text>
<text x="98.3" y="245.4">1</text>
<text x="183" y="243.6">1</text>
<text x="186.5" y="245.4">1</text>
<text x="94.8" y="247.1">2</text>
<text x="94.8" y="250.6">3</text>
<text x="98.3" y="248.9">2</text>
<text x="183" y="247.1">2</text>
<text x="183" y="250.6">3</text>
<text x="186.5" y="248.9">2</text>
<text x="25.4" y="253.6">RLY-1</text>
<text x="98.3" y="252.4">3</text>
<text x="113.6" y="253.6">RLY-2</text>
<text x="186.5" y="252.4">3</text>
<text x="209.3" y="259.5">5</text>
<text x="209.3" y="263">6</text>
<text x="214.5" y="260.9">NC</text>
<text x="225.4" y="260.9">NC</text>
<text x="233.2" y="259.5">9</text>
<text x="233.2" y="263">10</text>
<text x="209.3" y="266.5">7</text>
<text x="214.5" y="264.4">NC</text>
<text x="214.5" y="267.9">NC</text>
<text x="225.4" y="264.4">NC</text>
<text x="225.4" y="267.9">NC</text>
<text x="233.2" y="266.5">11</text>
<text x="209.3" y="270.1">8</text>
<text x="214.5" y="271.5">NC</text>
<text x="225.4" y="271.5">NC</text>
<text x="233.2" y="270.1">12</text>
</g>
<g font-size="3.2" fill="#000080">
<text x="285.4" y="16.1">R1</text>
<text x="59.6" y="22.8">U1</text>
<text x="93.2" y="22.8">U2</text>
<text x="285.4" y="19.2">10K</text>
<text x="157.5" y="28.1">CN1</text>
<text x="222.3" y="26.3">U3.1</text>
<text x="135.6" y="40.5">10uF</text>
<text x="137.6" y="37">C1</text>
<text x="123.5" y="45.5">100pF</text>
<text x="123.5" y="42.2">C2</text>
<text x="49.9" y="51.1">BT1</text>
<text x="211.3" y="59.9">DS3231SN#</text>
<text x="39.6" y="70.5">330</text>
<text x="40.2" y="67">R2</text>
<text x="178.5" y="70.5">R19</text>
<text x="196.1" y="70.5">R18</text>
<text x="178.5" y="73.6">4.7K</text>
<text x="196.1" y="73.6">4.7K</text>
<text x="240.7" y="81">10K</text>
<text x="249.9" y="82.8" transform="rotate(-90 249.9 82.8)">R3</text>
<text x="109.2" y="88.1">U5</text>
<text x="159.7" y="86.4">USB1</text>
<text x="320.7" y="88.1">U4</text>
<text x="183.1" y="93.4">F1</text>
<text x="310.7" y="93.4">CH32V203C8T6</text>
<text x="239.1" y="100.5">100nF</text>
<text x="241.1" y="96.9">C3</text>
<text x="18.2" y="105.8">RJ1</text>
<text x="197.6" y="107.1">100uF</text>
<text x="197.6" y="104">C4</text>
<text x="214.6" y="105.8" transform="rotate(-90 214.6 105.8)">R4</text>
<text x="215.8" y="104">10K</text>
<text x="83.6" y="119.8">D1</text>
<text x="108.3" y="119.8">D2</text>
<text x="214.6" y="120" transform="rotate(-90 214.6 120)">R5</text>
<text x="215.8" y="118.1">20K</text>
<text x="39.6" y="125.1">330</text>
<text x="40.2" y="128.7">R6</text>
<text x="165.6" y="128.7">H1</text>
<text x="40.2" y="135.8">R7</text>
<text x="39.6" y="139.3">330</text>
<text x="161" y="155.1">CN2</text>
<text x="357.7" y="153.6">10K</text>
<text x="109.2" y="156.9">U6</text>
<text x="215" y="156.9">H2</text>
<text x="357.7" y="156.7">R8</text>
<text x="249.9" y="165.7">C5</text>
<text x="264.1" y="165.7">C6</text>
<text x="278.2" y="165.7">C7</text>
<text x="292.3" y="165.7">C8</text>
<text x="247.9" y="169.3">100nF</text>
<text x="262" y="169.3">100nF</text>
<text x="276.1" y="169.3">100nF</text>
<text x="290.2" y="169.3">100nF</text>
<text x="18.2" y="174.6">RJ2</text>
<text x="83.6" y="188.6">D3</text>
<text x="108.3" y="188.6">D4</text>
<text x="39.6" y="193.9">330</text>
<text x="40.2" y="197.5">R9</text>
<text x="262.4" y="195.7">RLY1</text>
<text x="350.5" y="195.7">RLY2</text>
<text x="243.1" y="204.5">D5</text>
<text x="331.3" y="204.5">D6</text>
<text x="288.9" y="213.3">CN3</text>
<text x="377.1" y="213.3">CN4</text>
<text x="70.1" y="222.2">RLY3</text>
<text x="158.3" y="222.2">RLY4</text>
<text x="232.5" y="225.6">1K</text>
<text x="232.5" y="222.7">R10</text>
<text x="320.7" y="225.6">1K</text>
<text x="320.7" y="222.7">R11</text>
<text x="50.8" y="231">D7</text>
<text x="139" y="231">D8</text>
<text x="258.9" y="232.4">BC847A,215</text>
<text x="258.9" y="229.2">Q1</text>
<text x="347.1" y="232.4">BC847A,215</text>
<text x="347.1" y="229.2">Q2</text>
<text x="96.7" y="239.8">CN5</text>
<text x="184.9" y="239.8">CN6</text>
<text x="245.5" y="239.4">10.2K</text>
<text x="245.5" y="236.2">R12</text>
<text x="333.7" y="239.4">10.2K</text>
<text x="333.7" y="236.2">R13</text>
<text x="40.2" y="249.1">R14</text>
<text x="128.4" y="249.1">R15</text>
<text x="40.2" y="252.1">1K</text>
<text x="66.7" y="255.7">Q3</text>
<text x="128.4" y="252.1">1K</text>
<text x="154.9" y="255.7">Q4</text>
<text x="218.8" y="253.9">U3.2</text>
<text x="53.3" y="262.6">R16</text>
<text x="66.7" y="258.9">BC847A,215</text>
<text x="141.5" y="262.6">R17</text>
<text x="154.9" y="258.9">BC847A,215</text>
<text x="53.3" y="265.8">10.2K</text>
<text x="141.5" y="265.8">10.2K</text>
<text x="213.1" y="276.8">DS3231SN#</text>
</g>
<g font-size="3.2">
<text x="89.5" y="31.9">2</text>
<text x="93" y="33.7">GND</text>
<text x="311.9" y="37.4" transform="rotate(-90 311.9 37.4)">47</text>
<text x="242" y="53.1">13</text>
<text x="312.9" y="49.4" transform="rotate(-90 312.9 49.4)">VSS_3</text>
<text x="47.4" y="54.9">1</text>
<text x="56.4" y="54.9">2</text>
<text x="231.5" y="54.5">GND</text>
<text x="361.8" y="70.7">35</text>
<text x="349.8" y="72.5">VSS_2</text>
<text x="114.9" y="93.7">GND</text>
<text x="123.6" y="91.9">4</text>
<text x="278.3" y="91.9">8</text>
<text x="281.8" y="93.7">VSSA</text>
<text x="165.4" y="100.4">D-</text>
<text x="171.1" y="99">2</text>
<text x="164.3" y="103.9">D+</text>
<text x="165.6" y="107.4">ID</text>
<text x="171.1" y="102.5">3</text>
<text x="171.1" y="106">4</text>
<text x="162.1" y="110.9">GND</text>
<text x="171.1" y="109.5">5</text>
<text x="345" y="135.3" transform="rotate(-90 345 135.3)">VSS_1</text>
<text x="343.6" y="140.2" transform="rotate(-90 343.6 140.2)">23</text>
<text x="123.6" y="160.7">4</text>
<text x="114.9" y="162.5">GND</text>
<text x="257.2" y="194.6" transform="rotate(-90 257.2 194.6)">1</text>
<text x="274.8" y="194.6" transform="rotate(-90 274.8 194.6)">2</text>
<text x="345.4" y="194.6" transform="rotate(-90 345.4 194.6)">1</text>
<text x="363" y="194.6" transform="rotate(-90 363 194.6)">2</text>
<text x="257.2" y="214.2" transform="rotate(-90 257.2 214.2)">4</text>
<text x="267.8" y="214.2" transform="rotate(-90 267.8 214.2)">5</text>
<text x="274.8" y="214.2" transform="rotate(-90 274.8 214.2)">3</text>
<text x="345.4" y="214.2" transform="rotate(-90 345.4 214.2)">4</text>
<text x="356" y="214.2" transform="rotate(-90 356 214.2)">5</text>
<text x="363" y="214.2" transform="rotate(-90 363 214.2)">3</text>
<text x="64.9" y="221" transform="rotate(-90 64.9 221)">1</text>
<text x="82.5" y="221" transform="rotate(-90 82.5 221)">2</text>
<text x="153.1" y="221" transform="rotate(-90 153.1 221)">1</text>
<text x="170.7" y="221" transform="rotate(-90 170.7 221)">2</text>
<text x="64.9" y="240.7" transform="rotate(-90 64.9 240.7)">4</text>
<text x="75.5" y="240.7" transform="rotate(-90 75.5 240.7)">5</text>
<text x="82.5" y="240.7" transform="rotate(-90 82.5 240.7)">3</text>
<text x="153.1" y="240.7" transform="rotate(-90 153.1 240.7)">4</text>
<text x="163.7" y="240.7" transform="rotate(-90 163.7 240.7)">5</text>
<text x="170.7" y="240.7" transform="rotate(-90 170.7 240.7)">3</text>
</g>
<g font-size="3.2" fill="#f00">
<text x="308.3" y="37.4" transform="rotate(-90 308.3 37.4)">48</text>
<text x="207.5" y="53.1">2</text>
<text x="212.7" y="54.5">VCC</text>
<text x="309.4" y="58" transform="rotate(-90 309.4 58)">VDD_VIO_3</text>
<text x="349.2" y="69">VDD_2</text>
<text x="361.8" y="67.2">36</text>
<text x="171.1" y="95.4">1</text>
<text x="278.3" y="95.4">9</text>
<text x="162.7" y="96.8">VCC</text>
<text x="281.8" y="97.2">VDDA</text>
<text x="115.6" y="104.2">VCC</text>
<text x="123.6" y="102.5">1</text>
<text x="348.5" y="135.3" transform="rotate(-90 348.5 135.3)">VDD_VIO_1</text>
<text x="347.1" y="140.2" transform="rotate(-90 347.1 140.2)">24</text>
<text x="115.6" y="173">VCC</text>
<text x="123.6" y="171.3">1</text>
</g>
</svg>
